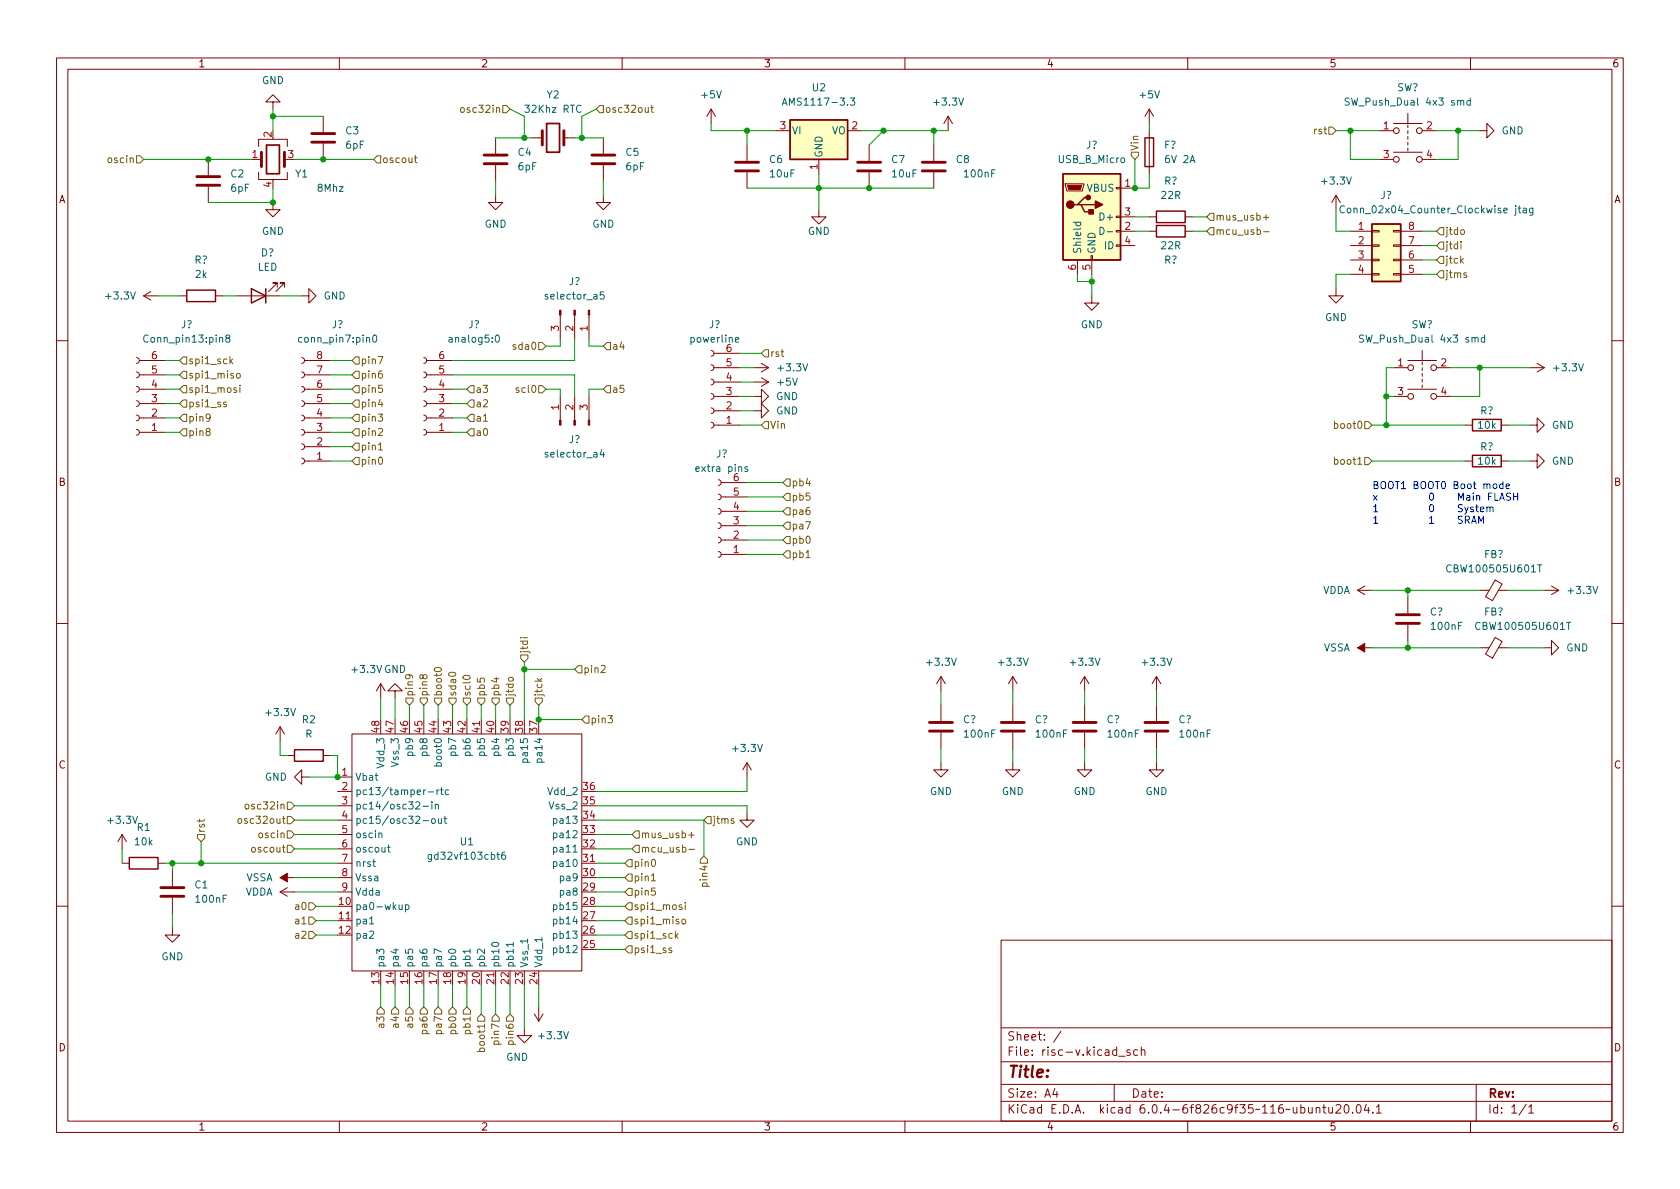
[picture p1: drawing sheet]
<svg xmlns="http://www.w3.org/2000/svg" width="297mm" height="210mm" viewBox="0 0 297 210" stroke-linecap="round" stroke-linejoin="round" font-family="sans-serif">
<g fill="none" stroke="#840000" stroke-width=".18">
<path d="M10 10.2h277v190.1h-277zM12 12.2h273v186.1h-273zM48.3 18h1.2l-1.2-1.2-1.3 1.2h1.3v1.3M60 10.2v2M110 10.2v2M125.7 19.3l-.7 1.3M125.7 19.3v2.5M125.7 19.3l.8 1.3M160 10.2v2M203.2 19.3v2.5M203.2 19.3l-.8 1.3M203.2 19.3l.8 1.3"/>
<path d="M210 10.2v2M260 10.2v2M36.8 28.2v2.8M36.8 33v2.8M45.7 30.5v1.2h5.1v-1.2M45.7 25.9v-1.3h5.1v1.3M45.7 28.2h.5M48.3 35.8v1.3h1.2l-1.2 1.2-1.3-1.2h1.3M50.3 28.2h.5M57.1 20.6v2.8M57.1 25.4v2.8M87.6 34.5v1.3h1.3l-1.3 1.3-1.2-1.3h1.2"/>
<path d="M87.6 24.4v2.8M87.6 29.2v2.8M94 24.4h1.9M99.7 24.4h1.9M106.7 34.5v1.3h1.2l-1.2 1.3-1.3-1.3h1.3M106.7 24.4v2.8M106.7 29.2v2.8M132.1 25.6v2.8M132.1 30.5v2.8M137.2 23.1h2.5M144.8 37.1v1.2h1.2l-1.2 1.3-1.3-1.3h1.3M144.8 28.2v2.5"/>
<path d="M149.9 23.1h2.5M153.7 25.6v2.8M153.7 30.5v2.8M165.1 25.6v2.8M165.1 30.5v2.8M167.6 20.6l-.7 1.2M167.6 20.6v2.5M167.6 20.6l.8 1.2M188.3 32.5h3.3v.3l-.2 1h-2.8zM197.4 38.2h.7v.3h-.7zM197.4 33.1h.7v.3h-.7zM198.1 33.3h2.6"/>
<path d="M198.1 38.3h2.6M203.2 23.1v7.6M203.2 38.3h1.3M209.5 38.3h1.3M236.2 34.5l-.7 1.3M236.2 34.5v2.6M236.2 34.5l.8 1.3M243.8 23.1h2.6M243.8 28.2h2.6M246.4 26.9h5.1M246.4 21.8h5.1M248.9 20.1v1.7"/>
<path d="M248.9 22.1v.5M248.9 23.1v.5M248.9 24.1v.5M248.9 25.1v.5M248.9 26.2v.5M251.5 23.1h2.5M251.5 28.2h2.5M261.6 23.1h1.3v-1.3l1.3 1.3-1.3 1.3v-1.3M25.4 52.3h2.5M25.4 52.3l1.3 .8M26.7 51.6l-1.3 .7M31.7 52.3h1.3"/>
<path d="M38.1 52.3h1.3M41.9 52.3h7.6M49 50.8v-.8h-.7h.7l-1.5 1.6M50.3 50.8v-.8h-.8h.8l-1.5 1.6M53.3 52.3h1.3v-1.3l1.3 1.3-1.3 1.3v-1.3M99.1 55.7v4.2M101.6 55.7v4.2M104.1 55.7v4.2M190.5 46v2.5M192.9 45.2h.3v.8h-.3zM193 52.3v1.3h1.3l-1.3 1.3-1.2-1.3h1.2M193 46v2.5"/>
<path d="M197.4 43.3h.7v.3h-.7zM197.4 40.8h.7v.2h-.7zM198.1 40.9h2.6M198.1 43.4h2.6M203.2 40.9h1.3M209.5 40.9h1.3M236.2 51v1.3h1.3l-1.3 1.3-1.3-1.3h1.3M238.8 40.9h3.8M238.8 43.4h3.8M238.8 46h3.8M238.8 48.5h3.8M242.6 48.4h1.2v.2h-1.2z"/>
<path d="M242.6 45.8h1.2v.3h-1.2zM242.6 43.3h1.2v.3h-1.2zM242.6 40.8h1.2v.2h-1.2zM246.4 48.4h1.2v.2h-1.2zM246.4 45.8h1.2v.3h-1.2zM246.4 43.3h1.2v.3h-1.2zM246.4 40.8h1.2v.2h-1.2zM247.6 40.9h3.9M247.6 43.4h3.9M247.6 46h3.9M247.6 48.5h3.9M10 60.2h2"/>
<path d="M24.1 63.2l.4 .2 .1 .3-.1 .4-.4 .2M24.1 65.8l.4 .1 .1 .4-.1 .3-.4 .2M24.1 68.3l.4 .2 .1 .3-.1 .4-.4 .1M24.1 70.9l.4 .1 .1 .4-.1 .3-.4 .2M24.1 73.4l.4 .1 .1 .4-.1 .4-.4 .1M24.1 75.9l.4 .2 .1 .3-.1 .4-.4 .2M24.6 63.7h4.6M24.6 66.3h4.6M24.6 68.8h4.6M24.6 71.4h4.6M24.6 73.9h4.6M24.6 76.4h4.6"/>
<path d="M53.3 63.2l.4 .2 .1 .3-.1 .4-.4 .2M53.3 65.8l.4 .1 .1 .4-.1 .3-.4 .2M53.3 68.3l.4 .2 .1 .3-.1 .4-.4 .1M53.3 70.9l.4 .1 .1 .4-.1 .3-.4 .2M53.3 73.4l.4 .1 .1 .4-.1 .4-.4 .1M53.3 75.9l.4 .2 .1 .3-.1 .4-.4 .2M53.3 78.5l.4 .1 .1 .4-.1 .3-.4 .2M53.8 63.7h4.6M53.8 66.3h4.6M53.8 68.8h4.6M53.8 71.4h4.6M53.8 73.9h4.6"/>
<path d="M53.8 76.4h4.6M53.8 79h4.6M74.9 63.2l.4 .2 .1 .3-.1 .4-.4 .2M74.9 65.8l.4 .1 .1 .4-.1 .3-.4 .2M74.9 68.3l.4 .2 .1 .3-.1 .4-.4 .1M74.9 70.9l.4 .1 .1 .4-.1 .3-.4 .2M74.9 73.4l.4 .1 .1 .4-.1 .4-.4 .1M74.9 75.9l.4 .2 .1 .3-.1 .4-.4 .2M75.4 63.7h4.6M75.4 66.3h4.6M75.4 68.8h4.6M75.4 71.4h4.6"/>
<path d="M75.4 73.9h4.6M75.4 76.4h4.6M99.1 70.1v4.2M101.6 70.1v4.2M104.1 70.1v4.2M125.7 62l.4 .1 .1 .4-.1 .3-.4 .2M125.7 64.5l.4 .2 .1 .3-.1 .4-.4 .1M125.7 67.1l.4 .1 .1 .4-.1 .3-.4 .2M125.7 69.6l.4 .1 .1 .4-.1 .4-.4 .1M125.7 72.1l.4 .2 .1 .3-.1 .4-.4 .1M125.7 74.7l.4 .1 .1 .4-.1 .3-.4 .2M126.2 65h4.6"/>
<path d="M126.2 75.2h4.6M126.2 62.5h4.6M126.2 67.6h4.6M126.2 70.1h4.6M126.2 72.6h4.6M133.3 70.1h1.3v-1.3l1.3 1.3-1.3 1.3v-1.3M133.3 72.6h1.3v-1.2l1.3 1.2-1.3 1.3v-1.3M133.3 65h2.6M133.3 67.6h2.6M134.6 64.3l1.3 .7M134.6 66.8l1.3 .8M135.9 65l-1.3 .8"/>
<path d="M135.9 67.6l-1.3 .7M246.4 65h2.5M246.4 70.1h2.5M248.9 63.7h5.1M248.9 68.8h5.1M251.5 62v1.7M251.5 64v.5M251.5 65v.5M251.5 66v.5M251.5 67.1v.5M251.5 68.1v.5M254 65h2.5"/>
<path d="M254 70.1h2.5M259.1 75.2h1.2M265.4 75.2h1.3M270.5 75.2h1.3v-1.3l1.2 1.3-1.2 1.2v-1.2M270.5 65h2.5M271.8 64.3l1.2 .7M273 65l-1.2 .8M285 60.2h2M53.3 81l.4 .2 .1 .3-.1 .4-.4 .1M53.8 81.5h4.6M127 84.8l.4 .2 .1 .3-.1 .4-.4 .1M127 87.4l.4 .1 .1 .4-.1 .3-.4 .2"/>
<path d="M127 89.9l.4 .2 .1 .3-.1 .4-.4 .1M127 92.5l.4 .1 .1 .4-.1 .3-.4 .2M127 95l.4 .1 .1 .4-.1 .4-.4 .1M127 97.5l.4 .2 .1 .3-.1 .4-.4 .1M127.5 85.3h4.6M127.5 87.9h4.6M127.5 90.4h4.6M127.5 93h4.6M127.5 95.5h4.6M127.5 98h4.6M259.1 81.5h1.2M265.4 81.5h1.3"/>
<path d="M270.5 81.5h1.3v-1.2l1.2 1.2-1.2 1.3v-1.3M10 110.2h2M166.4 119.6l-.8 1.3M166.4 119.6v2.6M166.4 119.6l.7 1.3M179.1 119.6v2.6M179.1 119.6l-.8 1.3M179.1 119.6l.7 1.3M191.8 119.6v2.6M191.8 119.6l-.8 1.3M191.8 119.6l.7 1.3M204.5 119.6v2.6"/>
<path d="M204.5 119.6l-.8 1.3M204.5 119.6l.7 1.3M240 104.4l1.3 .8M240 104.4h2.6M240 114.5h2.6M241.3 103.6l-1.3 .8M248.9 105.7v2.8M248.9 110.5v2.8M261.6 104.4h1.7M261.6 114.5h1.7M264.4 112.7l1.2 .7-1.7 3-1.2-.7zM264.4 102.6l1.2 .7-1.7 2.9-1.2-.7z"/>
<path d="M264.9 104.4h1.8M264.9 114.5h1.8M273 114.5h1.3v-1.2l1.3 1.2-1.3 1.3v-1.3M273 104.4h2.6M274.3 103.6l1.3 .8M275.6 104.4l-1.3 .8M285 110.2h2M49.5 128.5l-.7 1.3M49.5 128.5v2.6M49.5 128.5l.8 1.3M50.8 133.6h1.3M53.3 137.4v-1.3l-1.2 1.3 1.2 1.3v-1.3h1.3"/>
<path d="M57.1 133.6h1.3M59.7 139.9h2.5M59.7 137.4h2.5M62.2 129.8h40.7v41.9h-40.7zM67.3 120.9l-.8 1.3M67.3 120.9v2.5M67.3 120.9l.8 1.3M69.8 122.2h1.3l-1.3-1.3-1.2 1.3h1.2v1.2M85.1 127.2v2.6M132.1 134.9l-.8 1.2M132.1 134.9v2.5M132.1 134.9l.7 1.2"/>
<path d="M166.4 134.9v1.2h1.2l-1.2 1.3-1.3-1.3h1.3M166.4 124.7v2.8M166.4 129.5v2.8M179.1 134.9v1.2h1.2l-1.2 1.3-1.3-1.3h1.3M179.1 124.7v2.8M179.1 129.5v2.8M191.8 134.9v1.2h1.2l-1.2 1.3-1.3-1.3h1.3M191.8 124.7v2.8M191.8 129.5v2.8M204.5 134.9v1.2h1.2l-1.2 1.3-1.3-1.3h1.3M204.5 124.7v2.8M204.5 129.5v2.8"/>
<path d="M21.6 152.6h1.3M21.6 147.6l-.8 1.2M21.6 147.6v2.5M21.6 147.6l.8 1.2M27.9 152.6h1.3M30.5 153.9v2.8M30.5 158.7v2.8M49.5 157.7l1.3 .8M49.5 157.7h2.6M49.5 155.2h2.6M50.8 157l-1.3 .7M59.7 157.7h2.5"/>
<path d="M59.7 155.2h2.5M59.7 152.6h2.5M59.7 142.5h2.5M59.7 145h2.5M59.7 147.6h2.5M59.7 150.1h2.5M102.9 152.6h2.5M132.1 143.8v1.2h1.2l-1.2 1.3-1.3-1.3h1.3M10 160.2h2M30.5 164.1v1.2h1.2l-1.2 1.3-1.3-1.3h1.3M59.7 162.8h2.5M87.6 171.7v2.5"/>
<path d="M94.5 179.3l.7 1.3M95.2 178v2.6M96 179.3l-.8 1.3M177 166.3h108v32h-108zM285 160.2h2M60 198.3v2M92.7 181.9v1.2h1.3l-1.3 1.3-1.3-1.3h1.3M110 198.3v2M160 198.3v2M177 194.8h108M177 191.8h108M177 187.8h108"/>
<path d="M177 181.8h108M186.5 192.5l-.4 1h1M186.9 193v1M187.6 182.4l-1.3 1.9M197 191.8v3M197.8 186.8h1.1M199.8 185.7l-.4-.1-.2 .2 .1 .3 .5 .1v.4h-.6M201.1 185.7l-.4-.1-.3 .3v.4l.2 .3h.5M201.8 185.8l.2-.2 .4 .1v.9M201.8 185.1v1.5M210 198.3v2M232.7 196l.2-.2 .4 .1 .1 .9"/>
<path d="M232.7 195.8v1M233.9 195.8h.5M234.1 195.3v1.3l.3 .2M234.9 195.8l.1 1h.4l.2-.1M235.6 195.8v1M236.2 195.5l.6-.2 .2 .2 .1 .3-1 1h1M237.8 195.5l.2-.2a.81 .81 0 0 1 .6 .7 .81 .81 0 0 1-.3 .8h-.2a.81 .81 0 0 1-.3-1.3zM239.1 196.7v.1M240 195.4l.1-.1a.81 .81 0 0 1 .6 .7 .81 .81 0 0 1-.3 .8h-.1a.81 .81 0 0 1-.6-.6 .81 .81 0 0 1 .3-.8zM241.6 195.3l-.4 1h.9M241.9 195.8v1M242.7 196.7v.1"/>
<path d="M243.4 195.8l.4-.5v1.5M243.4 196.8h.8M260 198.3v2M261 191.8v6.5M269.9 195.3l-1.3 1.9M270.3 195.8l.4-.5v1.5M270.3 196.8h.9"/>
<circle cx="246.9" cy="28.2" r=".51"/>
<circle cx="246.9" cy="23.1" r=".51"/>
<circle cx="251" cy="23.1" r=".51"/>
<circle cx="251" cy="28.2" r=".51"/>
<circle cx="249.4" cy="70.1" r=".51"/>
<circle cx="249.4" cy="65" r=".51"/>
<circle cx="253.5" cy="70.1" r=".51"/>
<circle cx="253.5" cy="65" r=".51"/>
</g>
<g fill="none" stroke="#840000" stroke-width=".51">
<path d="M34.8 32.8h4.1M34.8 31.2h4.1M46.2 26.9v2.6M50.3 26.9v2.6M55.1 25.1h4.1M55.1 23.6h4.1M85.6 29h4.1M85.6 27.4h4.1M95.9 23.1v2.5M99.7 23.1v2.5M104.6 29h4.1M104.6 27.4h4.1"/>
<path d="M130 30.2h4.1M130 28.7h4.1M151.6 30.2h4.1M151.6 28.7h4.1M163.1 30.2h4M163.1 28.7h4M246.9 110.2h4.1M246.9 108.7h4.1M164.3 129.3h4.1M164.3 127.8h4.1M177 129.3h4.1M177 127.8h4.1"/>
<path d="M189.7 129.3h4.1M189.7 127.8h4.1M202.4 129.3h4.1M202.4 127.8h4.1M28.4 158.5h4.1M28.4 157h4.1"/>
</g>
<g fill="none" stroke="#840000" stroke-width=".25">
<path d="M139.7 21.2h10.2v7h-10.2zM188 30.7h10.1v15.3h-10.1zM190.5 36.2h.6l.7 1.3h1.2M191.1 36.2h2.6M192.4 34.9h-.6l-1.3 1.3h-.6M202.4 24.4h1.6v5.1h-1.6zM204.5 39.9h5v2h-5zM204.5 37.3h5v2.1h-5zM242.6 39.6h5v10.2h-5zM33 51.3h5.1v2h-5.1zM44.4 51l2.6 1.3-2.6 1.3zM47 51v2.6"/>
<path d="M260.3 74.2h5.1v2h-5.1zM260.3 80.5h5.1v2h-5.1zM52.1 132.6h5v2h-5zM22.9 151.6h5v2.1h-5z"/>
</g>
<g fill="#ffffc2" stroke="#ffffc2" stroke-width=".18">
<path d="M242.6 39.6h5v10.2h-5z"/>
<path d="M139.7 21.2h10.2v7h-10.2z"/>
<path d="M188 30.7h10.1v15.3h-10.1z"/>
</g>
<g fill="none" stroke="#006464" stroke-width=".18">
<path d="M138.3 18.6l.4-1.3 .5 1.3M138.4 18.2h.6M150.3 17.3h.8l-.4 .5 .4 .1v.6l-.2 .1-.6-.1M238.5 17.4l-.4-.1-.2 .2v.3l.5 .3 .1 .3-.2 .2-.5-.1M260 17.8h-.4l-.2 .2 .1 .5h.5M260 17.3v1.3M189.8 39.3h1.3M190.3 39.3l-.1 .4 .3 .2 .5-.1v-.5M237.7 36.5a.6 .6 0 0 0-.8 .4 .6 .6 0 0 0 .6 .8l.2-.2M268.4 36.8h.5M268.6 36.4v1.1l.3 .2M269.3 36.9h.5l.1 .8"/>
<path d="M269.9 37.1l-.4 .1-.2 .2 .2 .3 .4-.1M271 36.8v1l-.2 .3-.3-.1M271 36.9l-.3-.1-.3 .2 .1 .6h.5M40.2 59.8l-.3-.3 .1-.1 .2-.2 .3 .1 .1 .2v.2l-.6 .1-.1 .2v.3l.3 .2h.3l.1-.2v-.4l-.2-.1M66 59.4l.2-.2a.68 .68 0 0 1 .4 .7 .68 .68 0 0 1-.4 .6l-.2-.1-.1-.4zM87.7 59.4l.2-.2a.68 .68 0 0 1 .4 .7 .68 .68 0 0 1-.4 .6l-.2-.1-.1-.4zM106.8 51.6h-.6l-.1 .6 .2-.1 .4 .1 .1 .1v.5l-.2 .1-.5-.1M194.5 40.2a.64 .64 0 0 1 .7 .6 .64 .64 0 0 1-.7 .7zM195.8 41h.9M241.1 59.3l-.5-.1-.2 .2v.3l.6 .3 .1 .3-.3 .2h-.4M262.5 59.7h-.4l-.2 .2 .1 .6h.5M262.5 59.2v1.3"/>
<path d="M106.4 79.5l-.3 .9h.8M106.7 80v.8M130 60.1l.6-.1v-.3h-.4l-.2 .1 .1 .7h.5M132.2 82.6l-.3-.1-.2 .2v.2l.5 .1v.3h-.5M271.9 99.9h.7M256.6 100a.6 .6 0 0 0-.9 .4 .6 .6 0 0 0 .6 .8l.3-.2M261.7 110.2a.6 .6 0 0 0-.9 .4 .6 .6 0 0 0 .6 .7l.3-.1M277 110h.7M77.3 139.7v.8M77.6 139.7l-.3 .2M77.9 139.7h.5M78.1 139.3v1l.3 .2"/>
<path d="M79.3 139.7h-.3l-.3 .2 .1 .6h.5M65.9 152.4h.5M66.1 152v1l.3 .2M67 147.4l.2-.1 .3 .1v.7M68.5 149.8h.5M68.7 149.4v1.1l.3 .2M70.6 160v.8h.3l.2-.1M71.1 160v.8M71.7 160v1.3M74.8 142.6h1M74.8 145.1h1M75.7 140h1"/>
<path d="M76.3 151.1v1l-.3 .3-.3-.1M76.3 151.2l-.4-.1-.2 .2 .1 .6h.5M76.4 141.8v.1M76.4 142.2v.9M76.4 144.8h.3l.3 .2v.4l-.3 .2-.3-.1-.1-.1zM77 142.3l.1-.1 .3 .1 .1 .8M77 142.2v.9M77.5 144.8l.1 .7 .3 .1 .2-.1M78.1 144.8v.8M78.5 144.8h.5M78.7 144.3v1.1l.3 .2M89.3 150.7h-.4a.86 .86 0 0 0 0 1.3l.5-.2v-.4l-.2-.2h-.4l-.1 .2"/>
<path d="M65.4 163.4h.7M71.7 160.1l.4-.1 .2 .2-.1 .6h-.5M83.1 167.8v.8M87 166.8a.75 .75 0 0 1 1.2 .3 .72 .72 0 0 1-1.3-.2zM90.7 166.6v.8M95.8 165.8v.7"/>
</g>
<g fill="#840000" stroke="#840000" stroke-width=".18">
<path d="M49.5 155.2l1.3-.8v1.6z"/>
<path d="M240 114.5l1.3-.7v1.5z"/>
<path d="M188.7 32.8h2.6l-.3 .7h-2z"/>
<path d="M104 74.3h.3v.9h-.3z"/>
<path d="M101.5 74.3h.2v.9h-.2z"/>
<path d="M98.9 74.3h.3v.9h-.3z"/>
<path d="M98.9 54.9h.3v.8h-.3z"/>
<path d="M101.5 54.9h.2v.8h-.2z"/>
<path d="M104 54.9h.3v.8h-.3z"/>
</g>
<path d="M47.1 25.6h2.3v5.1h-2.3zM96.6 21.8h2.3v5.1h-2.3z" fill="none" stroke="#840000" stroke-width=".3"/>
<g fill="#840000" stroke="#840000" stroke-width=".25">
<path d="M193.7 35.6l1.2 .6-1.2 .6z"/>
<path d="M192.5 37.1h.8v.7h-.8z"/>
<circle cx="189.2" cy="36.2" r=".63"/>
<circle cx="192.4" cy="34.9" r=".38"/>
</g>
<g fill="none" stroke="#725600" stroke-width=".18">
<path d="M81.5 19.1l.2-.1 .3 .1 .1 .5-.1 .2-.3 .1-.2-.1zM88.9 18.7h.6l.7 .6-.7 .6h-.6zM106 18.7h.7v1.2h-.7l-.6-.6zM115.1 19h.4M115.2 18.6v1.1l.3 .2M24.1 27.6h.7l.6 .6-.6 .6h-.7zM66.7 27.6h.6v1.2h-.6l-.7-.6zM73.3 27.9h.4M73.4 27.5v1.1l.3 .2M200 26.9h1.3v.7l-.6 .6-.7-.6zM214 37.7h.6v1.3h-.6l-.6-.7zM223.4 38.4h.9"/>
<path d="M223.8 38v.9M234.9 22.5h.7l.6 .6-.6 .6h-.7zM214 40.3h.6v1.2h-.6l-.6-.6zM223.4 41h1M254.6 45.3h.7v1.3h-.7l-.6-.6zM254.6 40.3h.7v1.2h-.7l-.6-.6zM254.6 42.8h.7v1.3h-.7l-.6-.7zM254.6 47.9h.7v1.2h-.7l-.6-.6zM258.3 40.7l.2-.1 .4 .1v.5l-.1 .2-.3 .1-.2-.2zM258.3 42.7v.2M258.3 43.2v.8M258.4 46.1l.3 .4"/>
<path d="M258.7 45.7l-.4 .5M259.3 48.3l-.3-.1-.2 .2 .1 .2 .4 .1v.3h-.5M32.4 65.7h.6v1.2h-.6l-.7-.6zM32.4 70.7h.6v1.3h-.6l-.7-.6zM32.4 68.2h.6v1.3h-.6l-.7-.7zM32.4 63.1h.6v1.3h-.6l-.7-.7zM32.4 75.8h.6v1.3h-.6l-.7-.7zM32.4 73.3h.6v1.2h-.6l-.7-.6zM36.7 76.3l-.3-.2 .1-.2 .2-.1h.3l.2 .2-.1 .2-.5 .2-.2 .1v.3l.3 .2h.3l.2-.2-.1-.4-.2-.1M37.2 73.8l-.3 .2h-.2l-.3-.2 .2-.5 .3-.1 .2 .1a.84 .84 0 0 1-.3 1.2h-.2M40 71.2l-.3-.1-.2 .2 .1 .2 .4 .1v.3h-.5M40.8 63.8l.3 .5"/>
<path d="M41.1 63.5l-.4 .5M41.8 68.6h-.3l-.2 .1 .1 .2 .4 .1v.3h-.5M41.9 66.1l.3-.1 .3 .3v.3l-.3 .3-.3-.1-.1-.2zM42.4 68.1v.2M42.4 68.6v.8M62.2 68.8l.7-.6h.6v1.3h-.6zM62.2 79l.7-.6h.6v1.2h-.6zM62.2 73.9l.7-.6h.6v1.2h-.6zM62.9 70.7h.6v1.3h-.6l-.7-.6zM62.9 75.8h.6v1.3h-.6l-.7-.7zM62.9 65.7h.6v1.2h-.6l-.7-.6zM62.9 63.1h.6v1.3h-.6l-.7-.7z"/>
<path d="M66.9 73.2h.7l-.4 .5 .4 .1v.6l-.2 .1-.5-.1M66.9 63.1h.8l-.5 1.2M66.9 75.9l.5-.1 .2 .3-.7 .9h.7M66.9 79.6h.7M67.2 70.6l-.3 .9h.8M67.5 65.6l-.3 .1a.86 .86 0 0 0 0 1.2l.4-.2v-.4l-.2-.2h-.2l-.3 .2M67.6 68.1h-.6l-.1 .6 .2-.1 .4 .1 .1 .2v.4l-.2 .1-.5-.1M83.2 68.2h.6v1.3h-.6l-.7-.7zM83.2 75.8h.6v1.3h-.6l-.7-.7zM83.2 73.3h.6v1.2h-.6l-.7-.6zM83.2 70.7h.6v1.3h-.6l-.7-.6zM95.2 68.2h.7l.6 .6-.6 .7h-.7z"/>
<path d="M95.2 60.6h.7l.6 .6-.6 .6h-.7zM107.3 68.2h.6v1.3h-.6l-.6-.7zM107.3 60.6h.6v1.2h-.6l-.6-.6zM134.6 62.5l.7-.7h.6v1.3h-.6zM135.3 74.5h.6v1.3h-.6l-.7-.6zM241.3 74.5h.6l.7 .7-.7 .6h-.6zM62.9 80.9h.6v1.3h-.6l-.7-.7zM67 81l.2-.2a.68 .68 0 0 1 .5 .7 .68 .68 0 0 1-.5 .6l-.2-.1-.1-.4zM139.1 89.8h.6v1.3h-.6l-.7-.7zM139.1 92.3h.6v1.3h-.6l-.7-.6zM139.1 94.9h.6v1.2h-.6l-.7-.6zM139.1 97.4h.6v1.3h-.6l-.7-.7z"/>
<path d="M139.1 84.7h.6v1.3h-.6l-.7-.7zM139.1 87.2h.6v1.3h-.6l-.7-.6zM142.5 98.6h.7M241.3 80.9h.6l.7 .6-.7 .7h-.6zM72.2 119.3l.3 .2v.3l-.3 .2-.4-.1-.1-.4 .1-.1a.84 .84 0 0 1 1.2 .3v.2M74.8 119.5l.2-.2h.3l.2 .2-.1 .4-.4 .1-.2-.1-.1-.5-.2-.1-.2 .1-.1 .4 .2 .2h.1l.3-.2M76.8 118.2a.75 .75 0 0 1 1.2 .3 .72 .72 0 0 1-1.2-.2zM82 119.5a.69 .69 0 0 1 1.1 .3 .72 .72 0 0 1-1.2-.1zM90 119.9l.5-.1 .2 .1v.3l-.2 .3h-.4l-.2-.3zM92 112.8h.1M92.1 115.8h1.2v.7l-.6 .6-.6-.6zM92.4 112.8h.9"/>
<path d="M95 120l.5 .5M95.8 120l-.5 .3M102.2 117.7h.7v1.3h-.7l-.6-.6zM106.3 117.8l.5-.1 .2 .3-.8 .9h.8M71.8 123.4h1.2v.7l-.6 .6-.6-.6zM74.3 123.4h1.3v.7l-.7 .6-.6-.6zM76.8 123.4h1.3v.7l-.6 .6-.7-.6zM79.4 123.4h1.2v.7l-.6 .6-.6-.6zM81.9 123.4h1.3v.7l-.7 .6-.6-.6zM84.5 123.4h1.2v.7l-.6 .6-.6-.6zM87 123.4h1.3v.7l-.7 .6-.6-.6zM89.5 123.4h1.3v.7l-.6 .6-.7-.6z"/>
<path d="M94.6 123.4h1.3v.7l-.7 .6-.6-.6zM103.5 126.6h.6v1.3h-.6l-.6-.7zM107.5 126.6h.8l-.4 .4 .3 .2v.5l-.2 .1-.5-.1M34.9 147.6h1.3v.6l-.6 .6-.7-.6zM42.1 144.9l.2-.1 .4 .1v.5l-.1 .1-.3 .1-.2-.1zM43.4 142.3l.2-.1 .3 .1 .1 .5-.1 .2-.3 .1-.2-.2zM50.8 144.4h.6l.7 .6-.7 .7h-.6zM50.8 146.9h.6l.7 .7-.7 .6h-.6zM50.8 149.5h.6l.7 .6-.7 .6h-.6zM50.8 141.9h.6l.7 .6-.7 .6h-.6zM54.6 159.6h.6l.7 .7-.7 .6h-.6zM110.5 155.2l.6-.6h.7v1.2h-.7z"/>
<path d="M111.1 157.1h.7v1.3h-.7l-.6-.7zM111.1 159.6h.7v1.3h-.7l-.6-.6zM111.1 152h.7v1.3h-.7l-.6-.7zM111.8 147.6l.6-.7h.6v1.3h-.6zM112.4 149.5h.6v1.2h-.6l-.6-.6zM115.2 155.8h.7M115.3 152.1l.2-.1a.68 .68 0 0 1 .4 .6 .68 .68 0 0 1-.4 .6l-.2-.1-.1-.4zM115.8 157h-.6v.6l.2-.1 .4 .1 .1 .2-.1 .4-.1 .1-.5-.1M121.2 159.6v.1M121.2 160v.8M121.8 147.7h.9M121.8 150.2h1"/>
<path d="M122.2 147.2v.9M124.5 151.4l.6 .6v.6h-1.3v-.6zM125.1 144.4h.6v1.3h-.6l-.6-.7zM129.7 144.8h-.3l-.1 .1v.2l.4 .1v.3h-.4M54.6 162.2h.6l.7 .6-.7 .6h-.6zM54.6 164.7h.6l.7 .6-.7 .7h-.6zM67.3 178l.6 .7v.6h-1.2v-.6zM69.8 178l.7 .7v.6h-1.3v-.6zM72.4 178l.6 .7v.6h-1.2v-.6zM74.3 178.7l.6-.7 .7 .7v.6h-1.3zM77.5 178l.6 .7v.6h-1.3v-.6zM80 178l.6 .7v.6h-1.2v-.6z"/>
<path d="M82.5 178l.7 .7v.6h-1.3v-.6zM84.5 180l.6-.7 .6 .7v.6h-1.2zM87.6 179.3l.7 .7v.6h-1.3v-.6zM90.2 179.3l.6 .7v.6h-1.3v-.6zM111.1 162.2h.7v1.2h-.7l-.6-.6zM111.1 164.7h.7v1.3h-.7l-.6-.7zM111.1 167.3h.7v1.2h-.7l-.6-.6zM118.7 167.7l-.3-.1-.1 .2v.2l.4 .1v.3h-.4M119.5 165.4l.4 .5M119.9 165.1l-.5 .5M120.6 160.1l-.3-.1-.2 .2v.2l.5 .1v.3h-.5M120.7 162.6l.3-.1 .2 .3v.3l-.2 .3-.3-.1-.1-.2z"/>
</g>
<g fill="none" stroke="#0000c2" stroke-width=".18">
<path d="M242.8 87.6l.7 .9M242.9 89.6l.4-.4v1.3M242.9 91.6l.4-.3v1.2M242.9 90.5h.7M242.9 92.5h.7M243.5 87.6l-.7 .9M252.7 91.6l.4-.3v1.2M252.7 92.5h.8M252.9 87.3l.1-.1a.68 .68 0 0 1 .5 .6 .68 .68 0 0 1-.5 .7l-.1-.2-.2-.3zM252.9 89.4l.1-.2a.68 .68 0 0 1 .5 .7 .68 .68 0 0 1-.5 .6l-.1-.1-.2-.4zM257.9 88.5v-1.3l.4 .9 .4-.9v1.3M258.6 89.3l-.5-.1-.2 .2v.3l.5 .3 .2 .3-.3 .2-.5-.1"/>
<path d="M258.6 91.3h-.5l-.2 .1v.4l.5 .2 .2 .3-.3 .2h-.5M259 89.7l.3 .8M259.1 91.9h.6l.1-.2v-.3l-.7-.1v1.2M259.3 87.7h.5l.1 .8M259.4 91.9l.4 .6M259.6 89.7l-.4 1.1-.2 .1M259.9 87.9l-.4 .1-.2 .2 .2 .3 .4-.1M260.2 92.5l.4-1.2 .4 1.2M260.3 92.2h.6M260.5 87.2v.1M260.5 89.7h-.3l-.2 .1 .1 .2 .4 .1v.3h-.5M260.5 87.6v.9"/>
<path d="M260.9 89.7h.5M261.1 87.7l.2-.1 .3 .1v.8M261.1 89.2v1.1l.3 .2M261.1 87.6v.9M261.5 92.5v-1.2l.4 .9 .4-.9v1.2M261.8 90.1l.6-.1-.1-.3h-.4l-.1 .1v.6h.5M262.9 89.8l.2-.1h.3v.8M262.9 89.7v.8M263.2 87.8h.4M263.4 89.8l.2-.1h.3l.1 .8M263.8 87.2h-.6v1.3M264.1 85.6h.3l.3 .2v.4l-.3 .2h-.3l-.1-.2z"/>
<path d="M264.3 87.2v1.3h.6M265.1 88.5l.5-1.3 .4 1.3M265.3 88.1h.6M265.7 85.6h-.3l-.3 .2 .2 .6h.4M265.7 85.1v1.3M266.3 86l.6-.1-.1-.3h-.3l-.2 .1 .1 .7h.4M267.1 87.2h-.5l-.2 .2 .1 .3 .5 .3v.3l-.2 .2-.4-.1M267.6 87.8h.7M267.6 87.2v1.3M268.3 87.2v1.3"/>
</g>
<g fill="none" stroke="#009600" stroke-width=".18">
<path d="M48.3 19.3v3.8M90.2 19.3l2.5 1.3v3.8M105.4 19.3l-2.5 1.3v3.8M25.4 28.2h19M48.3 33.3v2.5h-11.5M48.3 20.6h8.8M52.1 28.2h13.9M87.6 32v2.5M87.6 24.4h6.4M101.6 24.4h5.1M106.7 32v2.5M125.7 21.8v1.3h11.5"/>
<path d="M132.1 23.1v2.5M132.1 33.3h33M144.8 30.7v6.4M152.4 23.1h15.2M156.2 23.1l-2.5 2.5M165.1 23.1v2.5M200.7 28.2v5.1h2.5v-2.6M200.7 38.3h2.5M203.2 21.8v1.3M210.8 38.3h2.6M236.2 37.1v3.8h2.6M236.2 23.1h7.6"/>
<path d="M238.8 23.1v5.1h5M254 23.1h7.6M257.8 23.1v5.1h-3.8M27.9 52.3h3.8M39.4 52.3h2.5M49.5 52.3h3.8M99.1 59.9v1.3h-2.6M101.6 59.9v3.8h-21.6M104.1 59.9v1.3h2.6M190.5 48.5v1.3h2.5M193 48.5v3.8M200.7 40.9h2.5"/>
<path d="M210.8 40.9h2.6M238.8 48.5h-2.6v2.5M251.5 48.5h2.5M251.5 43.4h2.5M251.5 40.9h2.5M251.5 46h2.5M29.2 71.4h2.5M29.2 63.7h2.5M29.2 76.4h2.5M29.2 68.8h2.5M29.2 66.3h2.5M29.2 73.9h2.5"/>
<path d="M58.4 71.4h3.8M58.4 63.7h3.8M58.4 76.4h3.8M58.4 68.8h3.8M58.4 66.3h3.8M58.4 73.9h3.8M58.4 79h3.8M80 71.4h2.5M80 76.4h2.5M80 68.8h2.5M80 66.3h21.6v3.8M80 73.9h2.5"/>
<path d="M96.5 68.8h2.6v1.3M106.7 68.8h-2.6v1.3M130.8 67.6h2.5M130.8 70.1h2.5M130.8 62.5h3.8M130.8 65h2.5M130.8 72.6h2.5M130.8 75.2h3.8M242.6 75.2h16.5M245.1 70.1h1.3M246.4 65h-1.3v10.2M256.5 65h14"/>
<path d="M261.6 65v5.1h-5.1M266.7 75.2h3.8M58.4 81.5h3.8M132.1 85.3h6.3M132.1 87.9h6.3M132.1 90.4h6.3M132.1 93h6.3M132.1 95.5h6.3M132.1 98h6.3M242.6 81.5h16.5M266.7 81.5h3.8M92.7 117.1v10.1"/>
<path d="M92.7 118.4h8.9M242.6 114.5h19M242.6 104.4h19M248.9 104.4v1.3M248.9 113.3v1.2M266.7 114.5h6.3M266.7 104.4h6.3M49.5 131.1v2.5h1.3M58.4 133.6h1.3v3.8h-5.1M67.3 123.4v3.8M69.8 123.4v3.8M72.4 124.7v2.5"/>
<path d="M74.9 124.7v2.5M77.5 124.7v2.5M80 124.7v2.5M82.5 124.7v2.5M85.1 124.7v2.5M87.6 124.7v2.5M90.2 124.7v2.5M95.2 124.7v2.5h7.7M132.1 137.4v2.5h-26.7M166.4 122.2v2.5M166.4 132.3v2.6M179.1 122.2v2.5"/>
<path d="M179.1 132.3v2.6M191.8 122.2v2.5M191.8 132.3v2.6M204.5 122.2v2.5M204.5 132.3v2.6M21.6 150.1v2.5M29.2 152.6h30.5M30.5 152.6v1.3M35.6 148.8v3.8M52.1 150.1h7.6M52.1 147.6h7.6M52.1 155.2h7.6"/>
<path d="M52.1 157.7h7.6M52.1 142.5h7.6M52.1 145h7.6M105.4 150.1h6.4M105.4 147.6h6.4M105.4 152.6h5.1M105.4 155.2h5.1M105.4 157.7h5.1M105.4 142.5h26.7v1.3M105.4 145h19.1v6.4M30.5 161.5v2.6M55.9 160.3h3.8"/>
<path d="M55.9 165.3h3.8M55.9 162.8h3.8M67.3 174.2v3.8M69.8 174.2v3.8M72.4 174.2v3.8M74.9 174.2v3.8M77.5 174.2v3.8M80 174.2v3.8M82.5 174.2v3.8M85.1 174.2v5.1M87.6 174.2v5.1M90.2 174.2v5.1"/>
<path d="M92.7 174.2v7.7M95.2 174.2v3.8M105.4 167.9h5.1M105.4 160.3h5.1M105.4 165.3h5.1M105.4 162.8h5.1"/>
</g>
<g fill="#009600" stroke="#009600" stroke-width=".18">
<circle cx="156.2" cy="23.1" r=".46"/>
<circle cx="165.1" cy="23.1" r=".46"/>
<circle cx="144.8" cy="33.3" r=".46"/>
<circle cx="153.7" cy="33.3" r=".46"/>
<circle cx="200.7" cy="33.3" r=".46"/>
<circle cx="193" cy="49.8" r=".46"/>
<circle cx="261.6" cy="65" r=".46"/>
<circle cx="257.8" cy="23.1" r=".46"/>
<circle cx="238.8" cy="23.1" r=".46"/>
<circle cx="245.1" cy="70.1" r=".46"/>
<circle cx="245.1" cy="75.2" r=".46"/>
<circle cx="248.9" cy="104.4" r=".46"/>
<circle cx="248.9" cy="114.5" r=".46"/>
<circle cx="92.7" cy="24.4" r=".46"/>
<circle cx="102.9" cy="24.4" r=".46"/>
<circle cx="132.1" cy="23.1" r=".46"/>
<circle cx="48.3" cy="20.6" r=".46"/>
<circle cx="36.8" cy="28.2" r=".46"/>
<circle cx="48.3" cy="35.8" r=".46"/>
<circle cx="57.1" cy="28.2" r=".46"/>
<circle cx="92.7" cy="118.4" r=".46"/>
<circle cx="59.7" cy="137.4" r=".46"/>
<circle cx="30.5" cy="152.6" r=".46"/>
<circle cx="35.6" cy="152.6" r=".46"/>
<circle cx="95.2" cy="127.2" r=".46"/>
</g>
<text font-size="2.8" fill="#840000" x="178" y="190.6">Title:</text>
<g font-size="2.1" fill="#840000">
<text x="178" y="184">Sheet: /</text>
<text x="178" y="186.7">File: risc-v.kicad_sch</text>
<text x="178" y="196.9">KiCad E.D.A. kicad 6.0.4-6f826c9f35~116~ubuntu20.04.1</text>
<text x="178" y="194.1">Size: A4</text>
<text x="200" y="194.1">Date:</text>
<text x="263" y="194.1">Rev:</text>
<text x="263" y="196.9">Id: 1/1</text>
</g>
<g font-size="1.8" fill="#840000">
<text x="35" y="11.9">1</text>
<text x="85" y="11.9">2</text>
<text x="135" y="11.9">3</text>
<text x="185" y="11.9">4</text>
<text x="235" y="11.9">5</text>
<text x="285" y="11.9">6</text>
<text x="10.3" y="35.9">A</text>
<text x="285.3" y="35.9">A</text>
<text x="10.3" y="85.9">B</text>
<text x="285.3" y="85.9">B</text>
<text x="10.3" y="135.9">C</text>
<text x="285.3" y="135.9">C</text>
<text x="10.3" y="185.9">D</text>
<text x="285.3" y="185.9">D</text>
<text x="35" y="199.9">1</text>
<text x="85" y="199.9">2</text>
<text x="135" y="199.9">3</text>
<text x="185" y="199.9">4</text>
<text x="235" y="199.9">5</text>
<text x="285" y="199.9">6</text>
</g>
<g font-size="1.8" fill="#006464">
<text x="46.3" y="14.9">GND</text>
<text x="96.7" y="17.4">Y2</text>
<text x="124.1" y="17.4">+5V</text>
<text x="143.6" y="16.1">U2</text>
<text x="201.6" y="17.4">+5V</text>
<text x="247" y="16.1">SW?</text>
<text x="61.1" y="23.7">C3</text>
<text x="93.1" y="19.9">32Khz RTC</text>
<text x="139.3" y="18.7">AMS1117-3.3</text>
<text x="140" y="23.7">VI</text>
<text x="147" y="23.7">VO</text>
<text x="165.3" y="18.7">+3.3V</text>
<text x="238.6" y="18.7">SW_Push_Dual 4x3 smd</text>
<text x="265.5" y="23.7">GND</text>
<text x="61.2" y="26.3">6pF</text>
<text x="91.6" y="27.6">C4</text>
<text x="110.7" y="27.6">C5</text>
<text x="136.1" y="28.8">C6</text>
<text x="145.4" y="27.9" transform="rotate(-90 145.4 27.9)">GND</text>
<text x="157.7" y="28.8">C7</text>
<text x="169.1" y="28.8">C8</text>
<text x="187.2" y="28.8">USB_B_Micro</text>
<text x="192" y="26.3">J?</text>
<text x="205.8" y="26.3">F?</text>
<text x="206.1" y="28.8">6V 2A</text>
<text x="40.8" y="31.4">C2</text>
<text x="40.9" y="33.9">6pF</text>
<text x="52.3" y="31.4">Y1</text>
<text x="56.2" y="33.9">8Mhz</text>
<text x="91.7" y="30.1">6pF</text>
<text x="110.7" y="30.1">6pF</text>
<text x="136.2" y="31.4">10uF</text>
<text x="157.8" y="31.4">10uF</text>
<text x="170.6" y="31.4">100nF</text>
<text x="192.2" y="33.9">VBUS</text>
<text x="205.4" y="35.2">22R</text>
<text x="205.8" y="32.6">R?</text>
<text x="233.9" y="32.6">+3.3V</text>
<text x="244.1" y="35.2">J?</text>
<text x="46.3" y="41.5">GND</text>
<text x="85.7" y="40.3">GND</text>
<text x="104.7" y="40.3">GND</text>
<text x="142.8" y="41.5">GND</text>
<text x="194.8" y="39">D+</text>
<text x="238.3" y="37.7">Conn_02x04_Counter_Clockwise jtag</text>
<text x="34.4" y="46.6">R?</text>
<text x="45.5" y="47.9">LED</text>
<text x="46.1" y="45.3">D?</text>
<text x="191.1" y="45" transform="rotate(-90 191.1 45)">Shield</text>
<text x="193.7" y="45" transform="rotate(-90 193.7 45)">GND</text>
<text x="195.3" y="44.1">ID</text>
<text x="205.4" y="44.1">22R</text>
<text x="205.8" y="46.6">R?</text>
<text x="18.9" y="53">+3.3V</text>
<text x="34.6" y="49.1">2k</text>
<text x="57.2" y="53">GND</text>
<text x="96.7" y="53">selector_a5</text>
<text x="100.6" y="50.4">J?</text>
<text x="32" y="58">J?</text>
<text x="58.7" y="58">J?</text>
<text x="82.8" y="58">J?</text>
<text x="125.3" y="58">J?</text>
<text x="191.1" y="58">GND</text>
<text x="234.3" y="56.8">GND</text>
<text x="249.5" y="58">SW?</text>
<text x="25.8" y="60.6">Conn_pin13:pin8</text>
<text x="53.2" y="60.6">conn_pin7:pin0</text>
<text x="79.7" y="60.6">analog5:0</text>
<text x="122.2" y="60.6">powerline</text>
<text x="137.7" y="65.7">+3.3V</text>
<text x="241.2" y="60.6">SW_Push_Dual 4x3 smd</text>
<text x="274.9" y="65.7">+3.3V</text>
<text x="137.2" y="70.7">GND</text>
<text x="137.6" y="68.2">+5V</text>
<text x="137.2" y="73.3">GND</text>
<text x="261.4" y="75.8">10k</text>
<text x="261.7" y="73.3">R?</text>
<text x="274.4" y="75.8">GND</text>
<text x="96.7" y="80.9">selector_a4</text>
<text x="100.6" y="78.4">J?</text>
<text x="123.5" y="83.4">extra pins</text>
<text x="126.6" y="80.9">J?</text>
<text x="261.4" y="82.2">10k</text>
<text x="261.7" y="79.6">R?</text>
<text x="274.4" y="82.2">GND</text>
<text x="256.4" y="101.2">CBW100505U601T</text>
<text x="262.4" y="98.7">FB?</text>
<text x="233.8" y="105">VDDA</text>
<text x="277.4" y="105">+3.3V</text>
<text x="252.8" y="108.8">C?</text>
<text x="253.2" y="111.4">100nF</text>
<text x="261.5" y="111.4">CBW100505U601T</text>
<text x="262.4" y="108.8">FB?</text>
<text x="62.4" y="119">+3.3V GND</text>
<text x="164" y="117.7">+3.3V</text>
<text x="176.7" y="117.7">+3.3V</text>
<text x="189.4" y="117.7">+3.3V</text>
<text x="202.1" y="117.7">+3.3V</text>
<text x="234" y="115.2">VSSA</text>
<text x="276.9" y="115.2">GND</text>
<text x="47.2" y="126.6">+3.3V</text>
<text x="53.5" y="127.9">R2</text>
<text x="54" y="130.4">R</text>
<text x="170.3" y="127.9">C?</text>
<text x="170.6" y="130.4">100nF</text>
<text x="183" y="127.9">C?</text>
<text x="183.3" y="130.4">100nF</text>
<text x="195.7" y="127.9">C?</text>
<text x="196" y="130.4">100nF</text>
<text x="208.4" y="127.9">C?</text>
<text x="208.7" y="130.4">100nF</text>
<text x="67.9" y="135.6" transform="rotate(-90 67.9 135.6)">Vdd_3</text>
<text x="70.5" y="135.4" transform="rotate(-90 70.5 135.4)">Vss_3</text>
<text x="73" y="133.4" transform="rotate(-90 73 133.4)">pb9</text>
<text x="75.6" y="133.4" transform="rotate(-90 75.6 133.4)">pb8</text>
<text x="78.1" y="135.1" transform="rotate(-90 78.1 135.1)">boot0</text>
<text x="80.6" y="133.4" transform="rotate(-90 80.6 133.4)">pb7</text>
<text x="83.2" y="133.4" transform="rotate(-90 83.2 133.4)">pb6</text>
<text x="85.7" y="133.4" transform="rotate(-90 85.7 133.4)">pb5</text>
<text x="88.3" y="133.4" transform="rotate(-90 88.3 133.4)">pb4</text>
<text x="90.8" y="133.4" transform="rotate(-90 90.8 133.4)">pb3</text>
<text x="93.3" y="134.3" transform="rotate(-90 93.3 134.3)">pa15</text>
<text x="95.9" y="134.3" transform="rotate(-90 95.9 134.3)">pa14</text>
<text x="129.7" y="133">+3.3V</text>
<text x="46.8" y="138">GND</text>
<text x="62.7" y="140.6">pc13/tamper-rtc</text>
<text x="62.7" y="143.1">pc14/osc32-in</text>
<text x="62.7" y="138">Vbat</text>
<text x="97.1" y="140.6">Vdd_2</text>
<text x="97.2" y="143.1">Vss_2</text>
<text x="164.4" y="140.6">GND</text>
<text x="177.1" y="140.6">GND</text>
<text x="189.8" y="140.6">GND</text>
<text x="202.5" y="140.6">GND</text>
<text x="19.3" y="145.7">+3.3V</text>
<text x="23.9" y="149.5">10k</text>
<text x="24.3" y="146.9">R1</text>
<text x="62.7" y="145.7">pc15/osc32-out</text>
<text x="62.7" y="148.2">oscin</text>
<text x="81.4" y="149.5">U1</text>
<text x="98.3" y="148.2">pa12</text>
<text x="98.3" y="145.7">pa13</text>
<text x="130.1" y="149.5">GND</text>
<text x="43.5" y="155.8">VSSA</text>
<text x="62.7" y="150.7">oscout</text>
<text x="62.7" y="153.3">nrst</text>
<text x="62.7" y="155.8">Vssa</text>
<text x="76.4" y="152">gd32vf103cbt6</text>
<text x="98.3" y="153.3">pa10</text>
<text x="98.3" y="150.7">pa11</text>
<text x="99.3" y="155.8">pa9</text>
<text x="34.5" y="157.1">C1</text>
<text x="34.7" y="159.6">100nF</text>
<text x="43.3" y="158.4">VDDA</text>
<text x="62.7" y="160.9">pa0-wkup</text>
<text x="62.7" y="158.4">Vdda</text>
<text x="98.2" y="160.9">pb15</text>
<text x="99.3" y="158.4">pa8</text>
<text x="62.7" y="163.4">pa1</text>
<text x="62.7" y="166">pa2</text>
<text x="98.2" y="166">pb13</text>
<text x="98.2" y="163.4">pb14</text>
<text x="28.5" y="169.8">GND</text>
<text x="67.9" y="171.2" transform="rotate(-90 67.9 171.2)">pa3</text>
<text x="70.5" y="171.2" transform="rotate(-90 70.5 171.2)">pa4</text>
<text x="73" y="171.2" transform="rotate(-90 73 171.2)">pa5</text>
<text x="75.6" y="171.2" transform="rotate(-90 75.6 171.2)">pa6</text>
<text x="78.1" y="171.2" transform="rotate(-90 78.1 171.2)">pa7</text>
<text x="80.6" y="171.2" transform="rotate(-90 80.6 171.2)">pb0</text>
<text x="83.2" y="171.2" transform="rotate(-90 83.2 171.2)">pb1</text>
<text x="85.7" y="171.2" transform="rotate(-90 85.7 171.2)">pb2</text>
<text x="88.3" y="171.2" transform="rotate(-90 88.3 171.2)">pb10</text>
<text x="90.8" y="171.2" transform="rotate(-90 90.8 171.2)">pb11</text>
<text x="93.3" y="171.2" transform="rotate(-90 93.3 171.2)">Vss_1</text>
<text x="95.9" y="171.2" transform="rotate(-90 95.9 171.2)">Vdd_1</text>
<text x="98.2" y="168.5">pb12</text>
<text x="95.5" y="183.8">+3.3V</text>
<text x="89.5" y="187.6">GND</text>
</g>
<g font-size="1.8" fill="#725600">
<text x="82.1" y="19.9">osc32in</text>
<text x="106.9" y="19.9">osc32out</text>
<text x="232.5" y="23.7">rst</text>
<text x="19.3" y="28.8">oscin</text>
<text x="67.5" y="28.8">oscout</text>
<text x="201.3" y="26.7" transform="rotate(-90 201.3 26.7)">Vin</text>
<text x="214.8" y="41.5">mcu_usb-</text>
<text x="214.8" y="39">mus_usb+</text>
<text x="255.5" y="41.5">jtdo</text>
<text x="255.5" y="46.6">jtck</text>
<text x="255.5" y="44.1">jtdi</text>
<text x="255.5" y="49.1">jtms</text>
<text x="33.2" y="64.4">spi1_sck</text>
<text x="63.7" y="64.4">pin7</text>
<text x="91" y="61.8">sda0</text>
<text x="108.1" y="61.8">a4</text>
<text x="136.1" y="63.1">rst</text>
<text x="33.2" y="66.9">spi1_miso</text>
<text x="33.2" y="69.5">spi1_mosi</text>
<text x="63.7" y="69.5">pin5</text>
<text x="63.7" y="66.9">pin6</text>
<text x="84" y="69.5">a3</text>
<text x="91.6" y="69.5">scl0</text>
<text x="108.1" y="69.5">a5</text>
<text x="33.2" y="72">psi1_ss</text>
<text x="33.2" y="77.1">pin8</text>
<text x="33.2" y="74.5">pin9</text>
<text x="63.7" y="72">pin4</text>
<text x="63.7" y="74.5">pin3</text>
<text x="63.7" y="77.1">pin2</text>
<text x="84" y="77.1">a0</text>
<text x="84" y="74.5">a1</text>
<text x="84" y="72">a2</text>
<text x="136.1" y="75.8">Vin</text>
<text x="236.3" y="75.8">boot0</text>
<text x="63.7" y="82.2">pin0</text>
<text x="63.7" y="79.6">pin1</text>
<text x="236.3" y="82.2">boot1</text>
<text x="139.9" y="86">pb4</text>
<text x="139.9" y="88.5">pb5</text>
<text x="139.9" y="91.1">pa6</text>
<text x="139.9" y="93.6">pa7</text>
<text x="139.9" y="96.1">pb0</text>
<text x="139.9" y="98.7">pb1</text>
<text x="93.3" y="115.6" transform="rotate(-90 93.3 115.6)">jtdi</text>
<text x="103.1" y="119">pin2</text>
<text x="73" y="123.2" transform="rotate(-90 73 123.2)">pin9</text>
<text x="75.6" y="123.2" transform="rotate(-90 75.6 123.2)">pin8</text>
<text x="78.1" y="123.2" transform="rotate(-90 78.1 123.2)">boot0</text>
<text x="80.6" y="123.2" transform="rotate(-90 80.6 123.2)">sda0</text>
<text x="83.2" y="123.2" transform="rotate(-90 83.2 123.2)">scl0</text>
<text x="85.7" y="123.2" transform="rotate(-90 85.7 123.2)">pb5</text>
<text x="88.3" y="123.2" transform="rotate(-90 88.3 123.2)">pb4</text>
<text x="90.8" y="123.2" transform="rotate(-90 90.8 123.2)">jtdo</text>
<text x="95.9" y="123.2" transform="rotate(-90 95.9 123.2)">jtck</text>
<text x="104.3" y="127.9">pin3</text>
<text x="44" y="143.1">osc32in</text>
<text x="36.2" y="147.4" transform="rotate(-90 36.2 147.4)">rst</text>
<text x="42.8" y="145.7">osc32out</text>
<text x="46" y="148.2">oscin</text>
<text x="113.2" y="148.2">mus_usb+</text>
<text x="125.9" y="145.7">jtms</text>
<text x="44.8" y="150.7">oscout</text>
<text x="112" y="153.3">pin0</text>
<text x="112" y="155.8">pin1</text>
<text x="113.2" y="150.7">mcu_usb-</text>
<text x="52.5" y="160.9">a0</text>
<text x="112" y="158.4">pin5</text>
<text x="112" y="160.9">spi1_mosi</text>
<text x="125.1" y="156.5" transform="rotate(-90 125.1 156.5)">pin4</text>
<text x="52.5" y="163.4">a1</text>
<text x="52.5" y="166">a2</text>
<text x="112" y="163.4">spi1_miso</text>
<text x="112" y="166">spi1_sck</text>
<text x="112" y="168.5">psi1_ss</text>
<text x="67.9" y="181.5" transform="rotate(-90 67.9 181.5)">a3</text>
<text x="70.5" y="181.5" transform="rotate(-90 70.5 181.5)">a4</text>
<text x="73" y="181.5" transform="rotate(-90 73 181.5)">a5</text>
<text x="75.6" y="182.6" transform="rotate(-90 75.6 182.6)">pa6</text>
<text x="78.1" y="182.6" transform="rotate(-90 78.1 182.6)">pa7</text>
<text x="80.6" y="182.7" transform="rotate(-90 80.6 182.7)">pb0</text>
<text x="83.2" y="182.7" transform="rotate(-90 83.2 182.7)">pb1</text>
<text x="85.7" y="185.6" transform="rotate(-90 85.7 185.6)">boot1</text>
<text x="88.3" y="184.4" transform="rotate(-90 88.3 184.4)">pin7</text>
<text x="90.8" y="184.4" transform="rotate(-90 90.8 184.4)">pin6</text>
</g>
<g font-size="1.8" fill="#a90000">
<text x="137.9" y="22.9">3</text>
<text x="150.6" y="22.9">2</text>
<text x="244.6" y="22.9">1</text>
<text x="252.2" y="22.9">2</text>
<text x="44.6" y="27.9">1</text>
<text x="48" y="24.2" transform="rotate(-90 48 24.2)">2</text>
<text x="50.9" y="27.9">3</text>
<text x="144.5" y="30" transform="rotate(-90 144.5 30)">1</text>
<text x="244.6" y="27.9">3</text>
<text x="252.2" y="27.9">4</text>
<text x="48" y="33.1" transform="rotate(-90 48 33.1)">4</text>
<text x="198.9" y="33">1</text>
<text x="198.9" y="40.6">2</text>
<text x="198.9" y="38.1">3</text>
<text x="240.2" y="40.6">1</text>
<text x="249.1" y="40.6">8</text>
<text x="190.2" y="47.7" transform="rotate(-90 190.2 47.7)">6</text>
<text x="192.8" y="47.7" transform="rotate(-90 192.8 47.7)">5</text>
<text x="198.9" y="43.2">4</text>
<text x="240.2" y="43.2">2</text>
<text x="240.2" y="45.7">3</text>
<text x="249.1" y="45.7">6</text>
<text x="249.1" y="43.2">7</text>
<text x="240.2" y="48.3">4</text>
<text x="249.1" y="48.3">5</text>
<text x="98.8" y="58.5" transform="rotate(-90 98.8 58.5)">3</text>
<text x="101.3" y="58.5" transform="rotate(-90 101.3 58.5)">2</text>
<text x="103.9" y="58.5" transform="rotate(-90 103.9 58.5)">1</text>
<text x="26.8" y="63.5">6</text>
<text x="56" y="63.5">8</text>
<text x="77.6" y="63.5">6</text>
<text x="128.4" y="64.8">5</text>
<text x="128.4" y="62.2">6</text>
<text x="247.2" y="64.8">1</text>
<text x="254.8" y="64.8">2</text>
<text x="26.8" y="71.1">3</text>
<text x="26.8" y="68.6">4</text>
<text x="26.8" y="66">5</text>
<text x="56" y="71.1">5</text>
<text x="56" y="68.6">6</text>
<text x="56" y="66">7</text>
<text x="77.6" y="71.1">3</text>
<text x="77.6" y="68.6">4</text>
<text x="77.6" y="66">5</text>
<text x="128.4" y="69.8">3</text>
<text x="128.4" y="67.3">4</text>
<text x="247.2" y="69.8">3</text>
<text x="254.8" y="69.8">4</text>
<text x="26.8" y="76.2">1</text>
<text x="26.8" y="73.7">2</text>
<text x="56" y="76.2">3</text>
<text x="56" y="73.7">4</text>
<text x="77.6" y="76.2">1</text>
<text x="77.6" y="73.7">2</text>
<text x="98.8" y="72.5" transform="rotate(-90 98.8 72.5)">1</text>
<text x="101.3" y="72.5" transform="rotate(-90 101.3 72.5)">2</text>
<text x="103.9" y="72.5" transform="rotate(-90 103.9 72.5)">3</text>
<text x="128.4" y="74.9">1</text>
<text x="128.4" y="72.4">2</text>
<text x="56" y="81.3">1</text>
<text x="56" y="78.7">2</text>
<text x="129.7" y="87.6">5</text>
<text x="129.7" y="85.1">6</text>
<text x="129.7" y="95.2">2</text>
<text x="129.7" y="92.7">3</text>
<text x="129.7" y="90.2">4</text>
<text x="129.7" y="97.8">1</text>
<text x="67.1" y="129.5" transform="rotate(-90 67.1 129.5)">48</text>
<text x="69.6" y="129.5" transform="rotate(-90 69.6 129.5)">47</text>
<text x="72.1" y="129.5" transform="rotate(-90 72.1 129.5)">46</text>
<text x="74.7" y="129.5" transform="rotate(-90 74.7 129.5)">45</text>
<text x="77.2" y="129.5" transform="rotate(-90 77.2 129.5)">44</text>
<text x="79.8" y="129.5" transform="rotate(-90 79.8 129.5)">43</text>
<text x="82.3" y="129.5" transform="rotate(-90 82.3 129.5)">42</text>
<text x="84.8" y="129.5" transform="rotate(-90 84.8 129.5)">41</text>
<text x="87.4" y="129.5" transform="rotate(-90 87.4 129.5)">40</text>
<text x="89.9" y="129.5" transform="rotate(-90 89.9 129.5)">39</text>
<text x="92.5" y="129.5" transform="rotate(-90 92.5 129.5)">38</text>
<text x="95" y="129.5" transform="rotate(-90 95 129.5)">37</text>
<text x="60.5" y="137.2">1</text>
<text x="60.5" y="139.7">2</text>
<text x="60.5" y="142.2">3</text>
<text x="103.2" y="142.2">35</text>
<text x="103.2" y="139.7">36</text>
<text x="60.5" y="144.8">4</text>
<text x="60.5" y="147.3">5</text>
<text x="60.5" y="149.9">6</text>
<text x="103.2" y="149.9">32</text>
<text x="103.2" y="147.3">33</text>
<text x="103.2" y="144.8">34</text>
<text x="60.5" y="152.4">7</text>
<text x="60.5" y="154.9">8</text>
<text x="103.2" y="154.9">30</text>
<text x="103.2" y="152.4">31</text>
<text x="60" y="160">10</text>
<text x="60.5" y="157.5">9</text>
<text x="103.2" y="160">28</text>
<text x="103.2" y="157.5">29</text>
<text x="60" y="162.6">11</text>
<text x="60" y="165.1">12</text>
<text x="103.2" y="165.1">26</text>
<text x="103.2" y="162.6">27</text>
<text x="103.2" y="167.6">25</text>
<text x="67.1" y="174" transform="rotate(-90 67.1 174)">13</text>
<text x="69.6" y="174" transform="rotate(-90 69.6 174)">14</text>
<text x="72.1" y="174" transform="rotate(-90 72.1 174)">15</text>
<text x="74.7" y="174" transform="rotate(-90 74.7 174)">16</text>
<text x="77.2" y="174" transform="rotate(-90 77.2 174)">17</text>
<text x="79.8" y="174" transform="rotate(-90 79.8 174)">18</text>
<text x="82.3" y="174" transform="rotate(-90 82.3 174)">19</text>
<text x="84.8" y="174" transform="rotate(-90 84.8 174)">20</text>
<text x="87.4" y="174" transform="rotate(-90 87.4 174)">21</text>
<text x="89.9" y="174" transform="rotate(-90 89.9 174)">22</text>
<text x="92.5" y="174" transform="rotate(-90 92.5 174)">23</text>
<text x="95" y="174" transform="rotate(-90 95 174)">24</text>
</g>
<text font-size="1.8" fill="#0000c2" x="242.6" y="86.5">BOOT1 BOOT0 Boot mode</text>
</svg>
